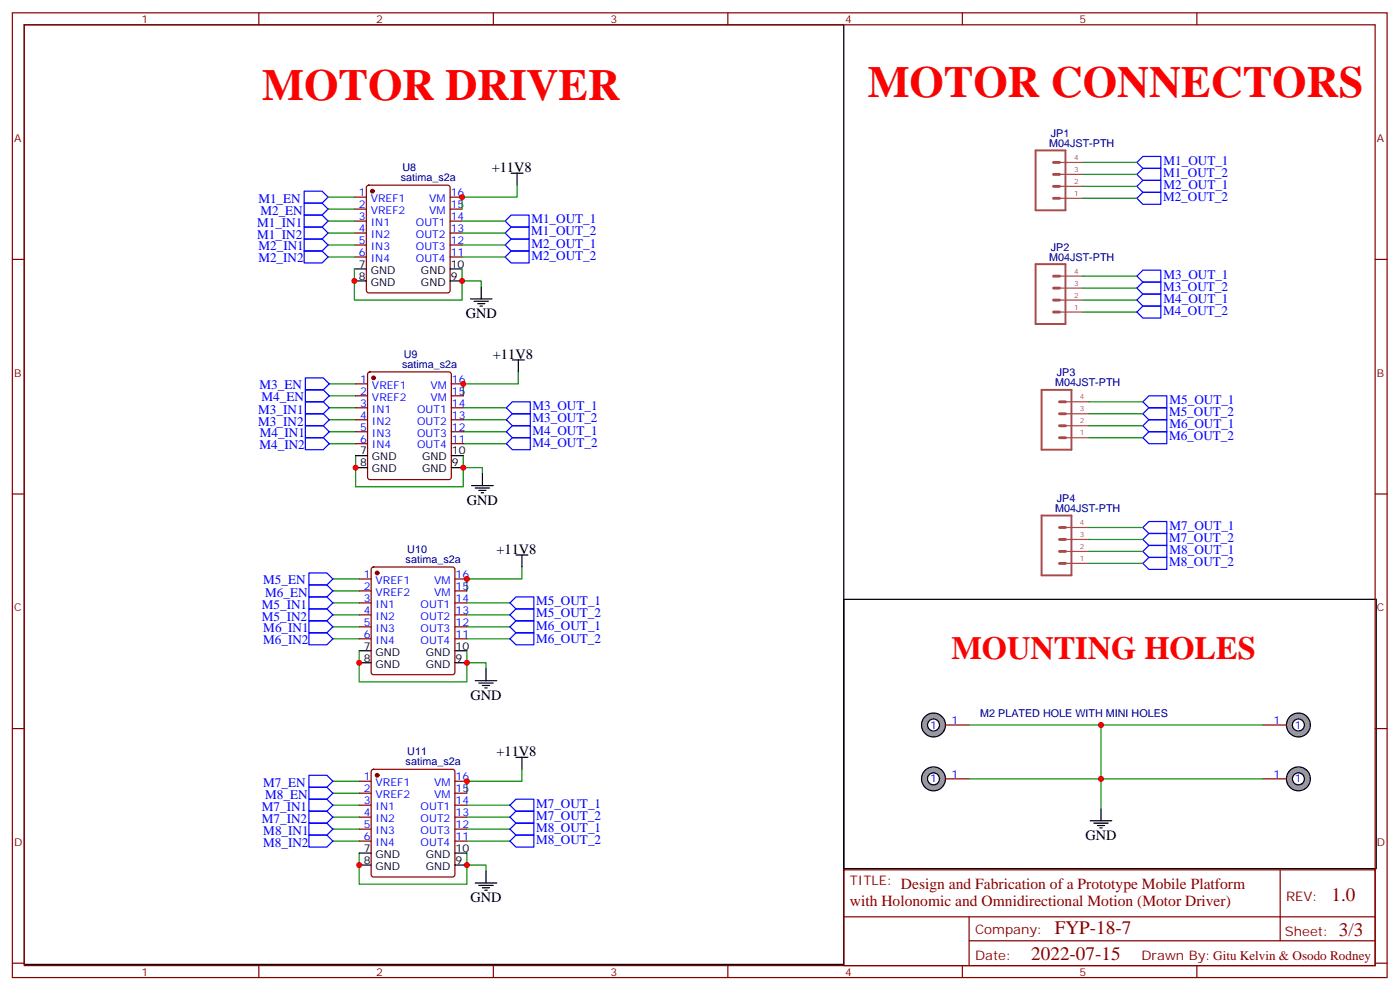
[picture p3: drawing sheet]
<svg xmlns="http://www.w3.org/2000/svg" width="413mm" height="292mm" viewBox="0 0 413 292" stroke-linecap="round" stroke-linejoin="round" font-family="sans-serif">
<g fill="none" stroke="#00f" stroke-width=".35">
<path d="M89.7 56.3h5.3l1.7 1.8-1.7 1.8h-5.3zM89.7 59.9h5.3l1.7 1.7-1.7 1.8h-5.3zM335.2 47.9l1.8-1.8h5.3v3.5h-5.3zM335.2 51.4l1.8-1.8h5.3v3.6h-5.3zM335.2 54.9l1.8-1.7h5.3v3.5h-5.3zM335.2 58.5l1.8-1.8h5.3v3.5h-5.3zM89.7 66.9h5.3l1.7 1.8-1.7 1.7h-5.3zM89.7 63.4h5.3l1.7 1.8-1.7 1.7h-5.3zM89.7 74h5.3l1.7 1.7-1.7 1.8h-5.3zM89.7 70.4h5.3l1.7 1.8-1.7 1.8h-5.3zM148.9 65.2l1.8-1.8h5.3v3.5h-5.3zM148.9 68.7l1.8-1.8h5.3v3.5h-5.3z"/>
<path d="M148.9 75.7l1.8-1.7h5.3v3.5h-5.3zM148.9 72.2l1.8-1.8h5.3v3.6h-5.3zM335.2 81.4l1.8-1.8h5.3v3.5h-5.3zM335.2 84.9l1.8-1.8h5.3v3.6h-5.3zM335.2 88.4l1.8-1.7h5.3v3.5h-5.3zM335.2 92l1.8-1.8h5.3v3.5h-5.3zM337 118.4l1.7-1.7h5.3v3.5h-5.3zM337 122l1.7-1.8h5.3v3.5h-5.3zM337 125.5l1.7-1.8h5.3v3.5h-5.3zM337 129l1.7-1.8h5.3v3.6h-5.3zM337 155.5l1.7-1.8h5.3v3.5h-5.3zM337 159l1.7-1.8h5.3v3.6h-5.3z"/>
<path d="M337 162.5l1.7-1.7h5.3v3.5h-5.3zM337 166.1l1.7-1.8h5.3v3.5h-5.3z"/>
</g>
<path d="M7.1 7.3h241.7v276.9h-241.7zM150.7 51h3.5M152.5 51v3.6M138.7 88.1h6.4M139.8 88.8h4.2M140.8 89.5h2.1M141.5 90.2h.7M141.9 84.6v3.5" fill="none" stroke="#000" stroke-width=".35"/>
<path d="M305.3 44.3h8.9v17.7h-8.9zM305.3 77.9h8.9v17.6h-8.9zM307.1 114.9h8.8v17.6h-8.8zM307.1 151.9h8.8v17.7h-8.8z" fill="none" stroke="#a64a4a" stroke-width=".56"/>
<g fill="none" stroke="#a64a4a" stroke-width=".85">
<path d="M310.6 51.4h1.8M310.6 54.9h1.8M310.6 58.5h1.8M310.6 47.9h1.8M310.6 84.9h1.8M310.6 88.4h1.8M310.6 92h1.8M310.6 81.4h1.8M312.4 118.4h1.8M312.4 122h1.8M312.4 125.5h1.8M312.4 129h1.8"/>
<path d="M312.4 159h1.8M312.4 155.5h1.8M312.4 162.5h1.8M312.4 166.1h1.8"/>
</g>
<g fill="none" stroke="#a64a4a" stroke-width=".35">
<path d="M312.4 58.5h6.9M312.4 54.9h6.9M312.4 51.4h6.9M312.4 47.9h6.9M312.4 92h6.9M312.4 88.4h6.9M312.4 84.9h6.9M312.4 81.4h6.9M314.2 118.4h6.9M314.2 129h6.9M314.2 125.5h6.9M314.2 122h6.9"/>
<path d="M314.2 159h6.9M314.2 155.5h6.9M314.2 166.1h6.9M314.2 162.5h6.9"/>
</g>
<g fill="none" stroke="#008700" stroke-width=".35">
<path d="M319.3 47.9h15.9M319.3 51.4h15.9M319.3 54.9h15.9M319.3 58.5h15.9M319.3 81.4h15.9M319.3 84.9h15.9M319.3 92h15.9M319.3 88.4h15.9M321.1 118.4h15.9M321.1 122h15.9M321.1 125.5h15.9M321.1 129h15.9"/>
<path d="M321.1 155.5h15.9M321.1 159h15.9M321.1 162.5h15.9M321.1 166.1h15.9"/>
</g>
<circle cx="275.2" cy="229.6" r="3.5" fill="#999" stroke="#000" stroke-width=".35"/>
<circle cx="275.2" cy="229.6" r="1.76" fill="#fff" stroke="#000" stroke-width=".35"/>
<path d="M278.8 229.6h7" fill="none" stroke="#870000" stroke-width=".35"/>
<circle cx="382.8" cy="229.6" r="3.5" fill="#999" stroke="#000" stroke-width=".35"/>
<circle cx="382.8" cy="229.6" r="1.76" fill="#fff" stroke="#000" stroke-width=".35"/>
<path d="M372.3 229.6h7" fill="none" stroke="#870000" stroke-width=".35"/>
<path d="M324.6 238.4v3.5M321.5 241.9h6.3M322.5 242.6h4.2M323.6 243.3h2.1M324.3 244h.7" fill="none" stroke="#000" stroke-width=".35"/>
<path d="M285.8 229.6h38.8v8.8M324.6 229.6h47.7" fill="none" stroke="#008700" stroke-width=".35"/>
<circle cx="275.2" cy="213.7" r="3.5" fill="#999" stroke="#000" stroke-width=".35"/>
<circle cx="275.2" cy="213.7" r="1.76" fill="#fff" stroke="#000" stroke-width=".35"/>
<path d="M278.8 213.7h7" fill="none" stroke="#870000" stroke-width=".35"/>
<circle cx="382.8" cy="213.7" r="3.5" fill="#999" stroke="#000" stroke-width=".35"/>
<circle cx="382.8" cy="213.7" r="1.76" fill="#fff" stroke="#000" stroke-width=".35"/>
<g fill="none" stroke="#870000" stroke-width=".35">
<path d="M3.6 3.8h405.4v284.3h-405.4zM7.2 7.3h398.3v277.3h-398.3zM76.3 3.8v3.5M145.5 3.8v3.5M214.6 3.8v3.5M283.7 3.8v3.5M352.9 3.8v3.5M104.5 58.1h3.5M108.3 54.8l.4-.2h23.3l.5 .2 .2 .5v30.3l-.2 .5-.5 .2h-23.3l-.5-.2-.2-.5v-30.3zM132.7 58.1h3.5M3.6 76.5h3.6M104.5 61.6h3.5"/>
<path d="M104.5 65.2h3.5M104.5 68.7h3.5M104.5 72.2h3.5M104.5 75.7h3.5M132.7 61.6h3.5M132.7 65.2h3.5M132.7 68.7h3.5M132.7 72.2h3.5M132.7 75.7h3.5M405.5 76.5h3.5M104.8 113.1h3.6M104.8 116.7h3.6"/>
<path d="M108.6 109.8l.5-.2h23.3l.5 .2 .2 .5v30.4l-.3 .5-.4 .2h-23.3l-.5-.3-.2-.4v-30.4zM133.1 113.1h3.5M133.1 116.7h3.5M104.8 120.2h3.6M104.8 123.7h3.6M104.8 127.2h3.6M104.8 130.8h3.6M133.1 120.2h3.5M133.1 123.7h3.5M133.1 127.2h3.5M133.1 130.8h3.5M3.6 145.6h3.6"/>
<path d="M405.5 145.6h3.5M105.9 170.6h3.5M105.9 174.2h3.5M105.9 177.7h3.5M109.7 167.3l.4-.2h23.3l.5 .2 .2 .5v30.4l-.2 .5-.5 .2h-23.3l-.5-.3-.2-.4v-30.4zM134.1 170.6h3.6M134.1 174.2h3.6M134.1 177.7h3.6M105.9 181.2h3.5M105.9 184.7h3.5M105.9 188.3h3.5M134.1 181.2h3.6"/>
<path d="M134.1 184.7h3.6M134.1 188.3h3.6M3.6 214.7h3.6M372.3 213.7h7M405.5 214.7h3.5M105.9 230.3h3.5M105.9 233.8h3.5M105.9 237.3h3.5M109.7 226.9l.4-.2h23.3l.5 .2 .2 .5v30.4l-.2 .5-.5 .2h-23.3l-.5-.3-.2-.4v-30.4zM134.1 230.3h3.6M134.1 233.8h3.6M134.1 237.3h3.6"/>
<path d="M105.9 240.8h3.5M105.9 244.4h3.5M105.9 247.9h3.5M134.1 240.8h3.6M134.1 244.4h3.6M134.1 247.9h3.6M248.8 256.4h156.7v28.2h-156.7zM377.5 256.4v20.9M248.9 270.2h156.4M285.7 277.3h119.6M285.7 270.2v14.1M3.6 283.9h3.6"/>
<path d="M76.3 284.6v3.5M145.5 284.6v3.5M214.6 284.6v3.5M283.7 284.6v3.5M352.9 284.6v3.5M405.5 283.9h3.5"/>
</g>
<g fill="none" stroke="#008700" stroke-width=".35">
<path d="M96.7 58.1h7.8M152.5 54.6v3.5h-16.3v3.5M96.7 61.6h7.8M96.7 65.2h7.8M96.7 68.7h7.8M96.7 72.2h7.8M96.7 75.7h7.8M104.5 79.3v9.1h31.7v-5.6M136.2 79.3v3.5h5.7v1.8M136.2 65.2h12.7M136.2 68.7h12.7M136.2 72.2h12.7"/>
<path d="M136.2 75.7h12.7M97.1 116.7h7.7M97.1 113.1h7.7M152.8 109.6v3.5h-16.2v3.6M97.1 130.8h7.7M97.1 127.2h7.7M97.1 123.7h7.7M97.1 120.2h7.7M104.8 134.3v9.2h31.8v-5.7M136.6 134.3v3.5h5.6v1.8M136.6 130.8h12.7M136.6 127.2h12.7"/>
<path d="M136.6 123.7h12.7M136.6 120.2h12.7M98.1 177.7h7.8M98.1 174.2h7.8M98.1 170.6h7.8M137.7 177.7h12.7M153.9 167.1v3.5h-16.2v3.6M98.1 188.3h7.8M98.1 184.7h7.8M98.1 181.2h7.8M105.9 191.8v9.2h31.8v-5.7M137.7 191.8v3.5h5.6v1.8"/>
<path d="M137.7 188.3h12.7M137.7 184.7h12.7M137.7 181.2h12.7M285.8 213.7h86.5M324.6 213.7v15.9M98.1 237.3h7.8M98.1 233.8h7.8M98.1 230.3h7.8M137.7 237.3h12.7M153.9 226.7v3.6h-16.2v3.5M98.1 247.9h7.8M98.1 244.4h7.8"/>
<path d="M98.1 240.8h7.8M105.9 251.4v9.2h31.8v-5.6M137.7 251.4v3.6h5.6v1.7M137.7 247.9h12.7M137.7 244.4h12.7M137.7 240.8h12.7"/>
</g>
<g fill="none" stroke="#000" stroke-width=".35">
<path d="M104.5 79.3h3.5M132.7 79.3h3.5M104.5 82.8h3.5M132.7 82.8h3.5M151.1 106.1h3.5M152.8 106.1v3.5M104.8 134.3h3.6M104.8 137.8h3.6M133.1 134.3h3.5M133.1 137.8h3.5M142.2 139.6v3.5M139.1 143.1h6.3"/>
<path d="M140.1 143.8h4.3M141.2 144.5h2.1M141.9 145.2h.7M152.1 163.6h3.5M153.9 163.6v3.5M248.8 176.6h157v79.4h-157zM105.9 191.8h3.5M105.9 195.3h3.5M134.1 191.8h3.6M134.1 195.3h3.6M143.3 197.1v3.5M140.1 200.6h6.4"/>
<path d="M141.2 201.3h4.2M142.2 202h2.2M142.9 202.7h.8M152.1 223.2h3.5M153.9 223.2v3.5M105.9 251.4h3.5M105.9 255h3.5M134.1 251.4h3.6M134.1 255h3.6M143.3 256.7v3.5M140.1 260.2h6.4M141.2 260.9h4.2"/>
<path d="M142.2 261.7h2.2M142.9 262.4h.8"/>
</g>
<g fill="#870000" stroke="#870000" stroke-width=".35">
<circle cx="109.8" cy="56.3" r=".53"/>
<circle cx="110.1" cy="111.4" r=".53"/>
<circle cx="111.2" cy="168.9" r=".53"/>
<circle cx="111.2" cy="228.5" r=".53"/>
</g>
<g fill="none" stroke="#00f" stroke-width=".35">
<path d="M90 114.9h5.3l1.8 1.8-1.8 1.7h-5.3zM90 111.4h5.3l1.8 1.7-1.8 1.8h-5.3zM90 118.4h5.3l1.8 1.8-1.8 1.8h-5.3zM90 125.5h5.3l1.8 1.7-1.8 1.8h-5.3zM90 129h5.3l1.8 1.8-1.8 1.7h-5.3zM90 122h5.3l1.8 1.7-1.8 1.8h-5.3zM149.3 127.2l1.8-1.7h5.3v3.5h-5.3zM149.3 130.8l1.8-1.8h5.3v3.5h-5.3zM149.3 123.7l1.8-1.7h5.3v3.5h-5.3zM149.3 120.2l1.8-1.8h5.3v3.6h-5.3zM91.1 172.4h5.3l1.7 1.8-1.7 1.7h-5.3zM91.1 168.9h5.3l1.7 1.7-1.7 1.8h-5.3z"/>
<path d="M91.1 175.9h5.3l1.7 1.8-1.7 1.8h-5.3zM91.1 179.5h5.3l1.7 1.7-1.7 1.8h-5.3zM150.4 177.7l1.7-1.8h5.3v3.6h-5.3zM91.1 183h5.3l1.7 1.7-1.7 1.8h-5.3zM91.1 186.5h5.3l1.7 1.8-1.7 1.7h-5.3zM150.4 184.7l1.7-1.7h5.3v3.5h-5.3zM150.4 188.3l1.7-1.8h5.3v3.5h-5.3zM150.4 181.2l1.7-1.7h5.3v3.5h-5.3zM91.1 232h5.3l1.7 1.8-1.7 1.7h-5.3zM91.1 228.5h5.3l1.7 1.8-1.7 1.7h-5.3zM91.1 235.5h5.3l1.7 1.8-1.7 1.8h-5.3zM91.1 239.1h5.3l1.7 1.7-1.7 1.8h-5.3z"/>
<path d="M152.1 235.5h5.3v3.6h-5.3l-1.7-1.8zM91.1 242.6h5.3l1.7 1.8-1.7 1.7h-5.3zM91.1 246.1h5.3l1.7 1.8-1.7 1.8h-5.3zM150.4 244.4l1.7-1.8h5.3v3.5h-5.3zM150.4 247.9l1.7-1.8h5.3v3.6h-5.3zM150.4 240.8l1.7-1.7h5.3v3.5h-5.3z"/>
</g>
<g fill="#c00">
<circle cx="324.6" cy="229.6" r=".88"/>
<circle cx="324.6" cy="213.7" r=".88"/>
<circle cx="136.2" cy="58.1" r=".88"/>
<circle cx="136.2" cy="82.8" r=".88"/>
<circle cx="104.5" cy="82.8" r=".88"/>
<circle cx="104.8" cy="137.8" r=".88"/>
<circle cx="136.6" cy="137.8" r=".88"/>
<circle cx="136.6" cy="113.1" r=".88"/>
<circle cx="105.9" cy="195.3" r=".88"/>
<circle cx="137.7" cy="195.3" r=".88"/>
<circle cx="137.7" cy="170.6" r=".88"/>
<circle cx="105.9" cy="255" r=".88"/>
<circle cx="137.7" cy="255" r=".88"/>
<circle cx="137.7" cy="230.3" r=".88"/>
</g>
<g font-size="13.1" fill="#f00">
<text x="77.3" y="29.5">MOTOR DRIVER</text>
<text x="255.8" y="28.5">MOTOR CONNECTORS</text>
</g>
<text font-size="9.5" fill="#f00" x="280.5" y="194.3">MOUNTING HOLES</text>
<g font-size="5.6" fill="#800">
<text x="392.6" y="265.6">1.0</text>
<text x="311" y="275.2">FYP-18-7</text>
<text x="394.7" y="275.9">3/3</text>
<text x="304.1" y="283">2022-07-15</text>
</g>
<g font-size="4.6" fill="#800">
<text x="265.6" y="261.9">Design and Fabrication of a Prototype Mobile Platform</text>
<text x="250.6" y="267">with Holonomic and Omnidirectional Motion (Motor Driver)</text>
</g>
<g font-size="4.2">
<text x="145" y="50.7">+11V8</text>
<text x="137.3" y="93.7">GND</text>
<text x="145.3" y="105.7">+11V8</text>
<text x="137.7" y="148.8">GND</text>
<text x="146.4" y="163.2">+11V8</text>
<text x="138.7" y="206.3">GND</text>
<text x="146.4" y="222.8">+11V8</text>
<text x="320" y="247.5">GND</text>
<text x="138.7" y="265.9">GND</text>
</g>
<g font-size="3.9" fill="#00f">
<text x="342.9" y="52.2">M1_OUT_2</text>
<text x="343.1" y="48.6">M1_OUT_1</text>
<text x="76.2" y="59.7">M1_EN</text>
<text x="342.9" y="59.2">M2_OUT_2</text>
<text x="343.1" y="55.7">M2_OUT_1</text>
<text x="76.8" y="63.3">M2_EN</text>
<text x="156.7" y="65.9">M1_OUT_1</text>
<text x="75.8" y="70.4">M1_IN2</text>
<text x="75.8" y="66.9">M1_IN1</text>
<text x="156.6" y="69.4">M1_OUT_2</text>
<text x="76.2" y="77.4">M2_IN2</text>
<text x="76.2" y="73.8">M2_IN1</text>
<text x="156.7" y="76.6">M2_OUT_2</text>
<text x="156.7" y="73.1">M2_OUT_1</text>
<text x="343.1" y="82.1">M3_OUT_1</text>
<text x="342.9" y="85.7">M3_OUT_2</text>
<text x="343.1" y="89.2">M4_OUT_1</text>
<text x="342.9" y="92.7">M4_OUT_2</text>
<text x="76.5" y="114.7">M3_EN</text>
<text x="77.1" y="118.3">M4_EN</text>
<text x="344.8" y="119.2">M5_OUT_1</text>
<text x="76.2" y="122">M3_IN1</text>
<text x="76.2" y="125.5">M3_IN2</text>
<text x="157" y="124.4">M3_OUT_2</text>
<text x="157" y="120.9">M3_OUT_1</text>
<text x="344.7" y="122.7">M5_OUT_2</text>
<text x="76.6" y="128.8">M4_IN1</text>
<text x="157" y="128.1">M4_OUT_1</text>
<text x="157" y="131.6">M4_OUT_2</text>
<text x="344.7" y="129.8">M6_OUT_2</text>
<text x="344.8" y="126.2">M6_OUT_1</text>
<text x="76.5" y="132.4">M4_IN2</text>
<text x="344.7" y="159.8">M7_OUT_2</text>
<text x="344.8" y="156.2">M7_OUT_1</text>
<text x="344.7" y="166.8">M8_OUT_2</text>
<text x="344.8" y="163.3">M8_OUT_1</text>
<text x="77.6" y="172.2">M5_EN</text>
<text x="77.2" y="179.5">M5_IN1</text>
<text x="78.2" y="175.8">M6_EN</text>
<text x="158.1" y="178.4">M5_OUT_1</text>
<text x="77.2" y="183">M5_IN2</text>
<text x="158.1" y="181.9">M5_OUT_2</text>
<text x="158.1" y="185.6">M6_OUT_1</text>
<text x="77.6" y="189.9">M6_IN2</text>
<text x="77.6" y="186.4">M6_IN1</text>
<text x="158.1" y="189.5">M6_OUT_2</text>
<text x="77.6" y="231.8">M7_EN</text>
<text x="77.2" y="239.1">M7_IN1</text>
<text x="78.2" y="235.4">M8_EN</text>
<text x="158.1" y="238">M7_OUT_1</text>
<text x="77.2" y="242.6">M7_IN2</text>
<text x="77.6" y="246">M8_IN1</text>
<text x="158.1" y="241.5">M7_OUT_2</text>
<text x="158.1" y="245.2">M8_OUT_1</text>
<text x="77.6" y="249.5">M8_IN2</text>
<text x="158.1" y="248.8">M8_OUT_2</text>
</g>
<g font-size="3.9" fill="#800">
<text x="250.6" y="261">TITLE:</text>
<text x="379.2" y="265.6">REV:</text>
<text x="287.5" y="275.2">Company:</text>
<text x="378.9" y="275.8">Sheet:</text>
<text x="287.5" y="282.8">Date:</text>
<text x="336.5" y="282.9">Drawn By:Gitu Kelvin &amp; Osodo Rodney</text>
</g>
<g font-size="3.2" fill="#800">
<text x="41.7" y="6.8">1</text>
<text x="110.9" y="6.8">2</text>
<text x="180" y="6.8">3</text>
<text x="249.2" y="6.8">4</text>
<text x="318.3" y="6.8">5</text>
<text x="4.2" y="41.9">A</text>
<text x="406" y="41.9">A</text>
<text x="4.2" y="111">B</text>
<text x="406" y="111">B</text>
<text x="4.2" y="180.2">C</text>
<text x="406" y="180.2">C</text>
<text x="4.2" y="249.3">D</text>
<text x="406" y="249.3">D</text>
<text x="41.7" y="287.6">1</text>
<text x="110.9" y="287.6">2</text>
<text x="180" y="287.6">3</text>
<text x="249.2" y="287.6">4</text>
<text x="318.3" y="287.6">5</text>
</g>
<g font-size="3.2" fill="#000080">
<text x="309.8" y="40.3">JP1</text>
<text x="309.4" y="43.3">M04JST-PTH</text>
<text x="118.2" y="53.4">satima_s2a</text>
<text x="118.7" y="50.5">U8</text>
<text x="309.4" y="76.8">M04JST-PTH</text>
<text x="309.8" y="73.9">JP2</text>
<text x="119" y="105.5">U9</text>
<text x="118.5" y="108.4">satima_s2a</text>
<text x="311.1" y="113.8">M04JST-PTH</text>
<text x="311.6" y="110.9">JP3</text>
<text x="311.6" y="147.9">JP4</text>
<text x="311.1" y="150.9">M04JST-PTH</text>
<text x="119.6" y="165.9">satima_s2a</text>
<text x="120.1" y="163">U10</text>
<text x="289" y="211.2">M2 PLATED HOLE WITH MINI HOLES</text>
<text x="119.6" y="225.6">satima_s2a</text>
<text x="120.1" y="222.6">U11</text>
</g>
<g font-size="3.2" fill="#00f">
<text x="105.8" y="57.7">1</text>
<text x="109.3" y="59.5">VREF1</text>
<text x="126.6" y="59.5">VM</text>
<text x="132.9" y="57.7">16</text>
<text x="105.8" y="61.3">2</text>
<text x="105.8" y="64.8">3</text>
<text x="109.3" y="63">VREF2</text>
<text x="126.6" y="63">VM</text>
<text x="132.9" y="64.8">14</text>
<text x="132.9" y="61.3">15</text>
<text x="105.8" y="68.3">4</text>
<text x="105.8" y="71.9">5</text>
<text x="109.3" y="66.6">IN1</text>
<text x="109.3" y="70.1">IN2</text>
<text x="122.6" y="70.1">OUT2</text>
<text x="122.6" y="66.6">OUT1</text>
<text x="132.9" y="71.9">12</text>
<text x="132.9" y="68.3">13</text>
<text x="105.8" y="75.4">6</text>
<text x="109.3" y="73.6">IN3</text>
<text x="109.3" y="77.2">IN4</text>
<text x="122.6" y="77.2">OUT4</text>
<text x="122.6" y="73.6">OUT3</text>
<text x="132.9" y="75.4">11</text>
<text x="106.2" y="112.8">1</text>
<text x="133.2" y="112.8">16</text>
<text x="106.2" y="116.3">2</text>
<text x="106.2" y="119.8">3</text>
<text x="109.7" y="114.5">VREF1</text>
<text x="109.7" y="118.1">VREF2</text>
<text x="126.9" y="118.1">VM</text>
<text x="126.9" y="114.5">VM</text>
<text x="133.2" y="119.8">14</text>
<text x="133.2" y="116.3">15</text>
<text x="106.2" y="123.4">4</text>
<text x="109.7" y="121.6">IN1</text>
<text x="109.7" y="125.1">IN2</text>
<text x="123" y="125.1">OUT2</text>
<text x="123" y="121.6">OUT1</text>
<text x="133.2" y="123.4">13</text>
<text x="106.2" y="126.9">5</text>
<text x="106.2" y="130.4">6</text>
<text x="109.7" y="128.7">IN3</text>
<text x="123" y="128.7">OUT3</text>
<text x="133.2" y="130.4">11</text>
<text x="133.2" y="126.9">12</text>
<text x="109.7" y="132.2">IN4</text>
<text x="123" y="132.2">OUT4</text>
<text x="107.2" y="170.3">1</text>
<text x="107.2" y="173.8">2</text>
<text x="110.7" y="172">VREF1</text>
<text x="128" y="172">VM</text>
<text x="134.3" y="173.8">15</text>
<text x="134.3" y="170.3">16</text>
<text x="107.2" y="177.3">3</text>
<text x="110.7" y="175.6">VREF2</text>
<text x="110.7" y="179.1">IN1</text>
<text x="124" y="179.1">OUT1</text>
<text x="128" y="175.6">VM</text>
<text x="134.3" y="177.3">14</text>
<text x="107.2" y="180.9">4</text>
<text x="107.2" y="184.4">5</text>
<text x="110.7" y="182.6">IN2</text>
<text x="124" y="182.6">OUT2</text>
<text x="134.3" y="184.4">12</text>
<text x="134.3" y="180.9">13</text>
<text x="107.2" y="187.9">6</text>
<text x="110.7" y="186.2">IN3</text>
<text x="110.7" y="189.7">IN4</text>
<text x="124" y="189.7">OUT4</text>
<text x="124" y="186.2">OUT3</text>
<text x="134.3" y="187.9">11</text>
<text x="274.3" y="214.7">1</text>
<text x="280.5" y="213.3">1</text>
<text x="375.5" y="213.3">1</text>
<text x="381.8" y="214.7">1</text>
<text x="107.2" y="229.9">1</text>
<text x="107.2" y="233.4">2</text>
<text x="110.7" y="231.7">VREF1</text>
<text x="128" y="231.7">VM</text>
<text x="134.3" y="233.4">15</text>
<text x="134.3" y="229.9">16</text>
<text x="274.3" y="230.6">1</text>
<text x="280.5" y="229.2">1</text>
<text x="375.5" y="229.2">1</text>
<text x="381.8" y="230.6">1</text>
<text x="107.2" y="237">3</text>
<text x="110.7" y="235.2">VREF2</text>
<text x="110.7" y="238.7">IN1</text>
<text x="124" y="238.7">OUT1</text>
<text x="128" y="235.2">VM</text>
<text x="134.3" y="237">14</text>
<text x="107.2" y="240.5">4</text>
<text x="107.2" y="244">5</text>
<text x="110.7" y="242.3">IN2</text>
<text x="110.7" y="245.8">IN3</text>
<text x="124" y="245.8">OUT3</text>
<text x="124" y="242.3">OUT2</text>
<text x="134.3" y="244">12</text>
<text x="134.3" y="240.5">13</text>
<text x="107.2" y="247.5">6</text>
<text x="110.7" y="249.3">IN4</text>
<text x="124" y="249.3">OUT4</text>
<text x="134.3" y="247.5">11</text>
</g>
<g font-size="3.2">
<text x="105.8" y="78.9">7</text>
<text x="105.8" y="82.4">8</text>
<text x="109.3" y="80.7">GND</text>
<text x="124.1" y="80.7">GND</text>
<text x="132.9" y="82.4">9</text>
<text x="132.9" y="78.9">10</text>
<text x="109.3" y="84.2">GND</text>
<text x="124.1" y="84.2">GND</text>
<text x="106.2" y="133.9">7</text>
<text x="106.2" y="137.5">8</text>
<text x="109.7" y="135.7">GND</text>
<text x="124.5" y="135.7">GND</text>
<text x="133.2" y="137.5">9</text>
<text x="133.2" y="133.9">10</text>
<text x="109.7" y="139.2">GND</text>
<text x="124.5" y="139.2">GND</text>
<text x="107.2" y="191.5">7</text>
<text x="134.3" y="191.5">10</text>
<text x="107.2" y="195">8</text>
<text x="110.7" y="193.2">GND</text>
<text x="110.7" y="196.7">GND</text>
<text x="125.5" y="196.7">GND</text>
<text x="125.5" y="193.2">GND</text>
<text x="134.3" y="195">9</text>
<text x="107.2" y="251.1">7</text>
<text x="134.3" y="251.1">10</text>
<text x="107.2" y="254.6">8</text>
<text x="110.7" y="252.8">GND</text>
<text x="110.7" y="256.4">GND</text>
<text x="125.5" y="256.4">GND</text>
<text x="125.5" y="252.8">GND</text>
<text x="134.3" y="254.6">9</text>
</g>
<g font-size="2.1" fill="#a54b4b">
<text x="316.7" y="47.2">4</text>
<text x="316.7" y="50.7">3</text>
<text x="316.7" y="57.8">1</text>
<text x="316.7" y="54.2">2</text>
<text x="316.7" y="80.7">4</text>
<text x="316.7" y="87.7">2</text>
<text x="316.7" y="84.2">3</text>
<text x="316.7" y="91.3">1</text>
<text x="318.4" y="117.7">4</text>
<text x="318.4" y="124.8">2</text>
<text x="318.4" y="121.3">3</text>
<text x="318.4" y="128.3">1</text>
<text x="318.4" y="154.8">4</text>
<text x="318.4" y="161.8">2</text>
<text x="318.4" y="158.3">3</text>
<text x="318.4" y="165.4">1</text>
</g>
</svg>
